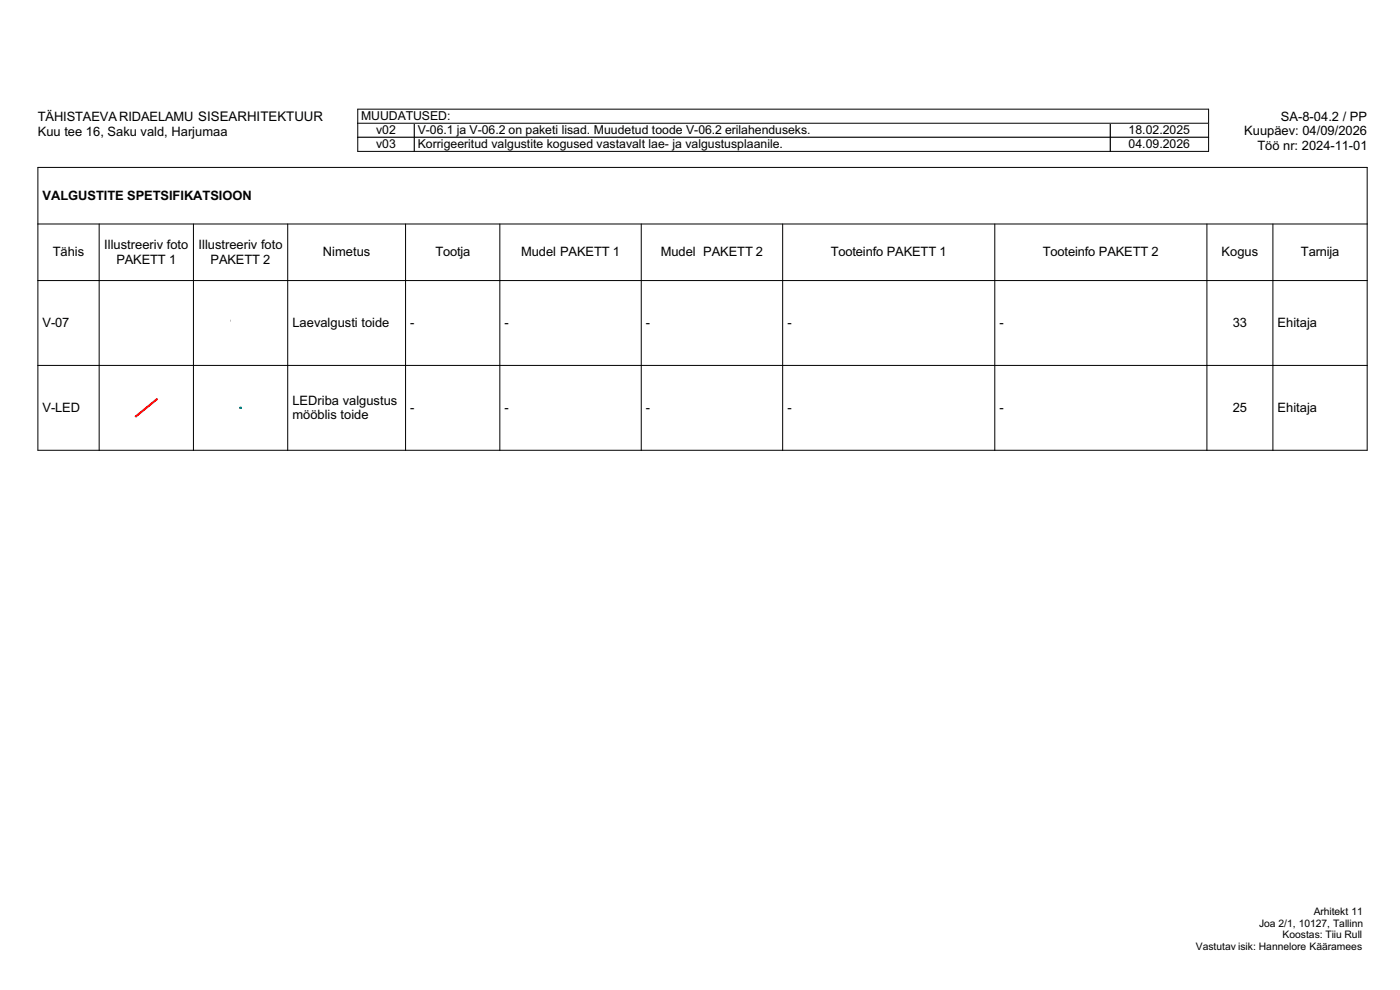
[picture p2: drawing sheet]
<svg xmlns="http://www.w3.org/2000/svg" width="297mm" height="210mm" viewBox="0 0 297 210" stroke-linecap="round" stroke-linejoin="round" font-family="sans-serif">
<path d="M28.9 68.4l.1 .4z" fill-rule="evenodd" fill="#cfcfd9"/>
<g fill="#d8d9e3">
<path d="M29 68.6l.1 .3z" fill-rule="evenodd"/>
<path d="M29.1 68.7l.2 .1v.3l-.2-.2z" fill-rule="evenodd"/>
<path d="M29.3 68.8l.3 .1v.3l-.3-.1z" fill-rule="evenodd"/>
<path d="M29.6 68.9l.3 .1v.2h-.3z" fill-rule="evenodd"/>
</g>
<path d="M29.9 69l.4 .1v.2l-.4-.1z" fill-rule="evenodd" fill="#cfcfd9"/>
<path d="M30.3 69.1h.4v.2h-.4z" fill-rule="evenodd" fill="#c5c6cf"/>
<path d="M30.7 69.1h.4v.3l-.4-.1z" fill-rule="evenodd" fill="#bbbcc5"/>
<path d="M31.1 69.1h.4v.2l-.4 .1z" fill-rule="evenodd" fill="#a8a9b0"/>
<path d="M31.5 69.1l.4-.1v.3h-.4z" fill-rule="evenodd" fill="#95959c"/>
<path d="M31.9 69h.4v.2l-.4 .1z" fill-rule="evenodd" fill="#818288"/>
<path d="M32.3 69l.3-.1v.2l-.3 .1z" fill-rule="evenodd" fill="#6e6e74"/>
<path d="M32.6 68.9l.2-.1v.2l-.2 .1z" fill-rule="evenodd" fill="#78787e"/>
<path d="M32.8 68.8l.2-.2v.3l-.2 .1z" fill-rule="evenodd" fill="#818288"/>
<g fill="#8b8b92">
<path d="M33.1 68.5l-.1 .4z" fill-rule="evenodd"/>
<path d="M33.2 68.4l-.1 .4z" fill-rule="evenodd"/>
</g>
<path d="M29 68.9l.1 .1z" fill-rule="evenodd" fill="#cfcfd9"/>
<g fill="#d8d9e3">
<path d="M29.1 68.9l.1 .3z" fill-rule="evenodd"/>
<path d="M29.2 69l.2 .1v.2z" fill-rule="evenodd"/>
<path d="M29.4 69.1l.3 .1v.2l-.3-.1z" fill-rule="evenodd"/>
<path d="M29.7 69.2l.3 .1v.2l-.3-.1z" fill-rule="evenodd"/>
</g>
<path d="M30 69.3h.3v.2h-.3z" fill-rule="evenodd" fill="#cfcfd9"/>
<path d="M30.3 69.3h.4v.3l-.4-.1z" fill-rule="evenodd" fill="#c5c6cf"/>
<path d="M30.7 69.3l.4 .1v.2h-.4z" fill-rule="evenodd" fill="#bbbcc5"/>
<path d="M31.1 69.4l.4-.1v.2l-.4 .1z" fill-rule="evenodd" fill="#a8a9b0"/>
<path d="M31.5 69.3h.4v.2h-.4z" fill-rule="evenodd" fill="#95959c"/>
<path d="M31.9 69.3l.3-.1v.2l-.3 .1z" fill-rule="evenodd" fill="#818288"/>
<path d="M32.2 69.2h.3v.2h-.3z" fill-rule="evenodd" fill="#6e6e74"/>
<path d="M32.5 69.2l.2-.1v.2l-.2 .1z" fill-rule="evenodd" fill="#78787e"/>
<path d="M32.7 69.1l.2-.1-.2 .3z" fill-rule="evenodd" fill="#818288"/>
<g fill="#8b8b92">
<path d="M32.9 69l.1-.1-.1 .2z" fill-rule="evenodd"/>
<path d="M33.1 68.9l-.1 .1z" fill-rule="evenodd"/>
</g>
<path d="M29.1 68.1a4.4 4.4 0 0 1 4 .1l.1 .2a2.02 2.02 0 0 1-2.1 .7 2.34 2.34 0 0 1-2.2-.7z" fill-rule="evenodd" fill="#bbbcc5"/>
<path d="M30.4 69.5l.3 .1z" fill-rule="evenodd" fill="#d9ddde"/>
<path d="M30.7 69.6h.4z" fill-rule="evenodd" fill="#c8cdcd"/>
<path d="M31.1 69.6h.3z" fill="#b8bcbc"/>
<path d="M31.4 69.6l.4-.1z" fill="#b0b3b4"/>
<path d="M29.6 69.4l.2 .1z" fill-rule="evenodd" fill="#d1d5d6"/>
<g fill="#c8cdcd">
<path d="M29.8 69.4l.3 .1z" fill-rule="evenodd"/>
<path d="M30.1 69.5l.2 .1z" fill-rule="evenodd"/>
</g>
<path d="M30.4 69.5l.3 .1z" fill-rule="evenodd" fill="#c0c4c5"/>
<path d="M30.7 69.6h.4z" fill-rule="evenodd" fill="#b0b3b4"/>
<path d="M31.1 69.6h.3z" fill-rule="evenodd" fill="#9fa2a3"/>
<path d="M31.4 69.6l.4-.1z" fill-rule="evenodd" fill="#8e9192"/>
<path d="M31.8 69.5h.3z" fill-rule="evenodd" fill="#7e8081"/>
<path d="M32.1 69.5l.2-.1z" fill-rule="evenodd" fill="#868989"/>
<path d="M32.3 69.4h.2z" fill="#8e9192"/>
<path d="M29.4 69.3l.2 .1z" fill-rule="evenodd" fill="#a7abab"/>
<path d="M29.6 69.4l.2 .1z" fill-rule="evenodd" fill="#b0b3b4"/>
<g fill="#a7abab">
<path d="M29.8 69.5l.3 .1z" fill-rule="evenodd"/>
<path d="M30.1 69.5l.3 .1z" fill-rule="evenodd"/>
</g>
<path d="M30.4 69.6h.3z" fill-rule="evenodd" fill="#9fa2a3"/>
<path d="M30.7 69.6h.4z" fill-rule="evenodd" fill="#979a9a"/>
<path d="M31.1 69.6h.3z" fill-rule="evenodd" fill="#868989"/>
<path d="M31.4 69.6h.4z" fill-rule="evenodd" fill="#7e8081"/>
<path d="M31.8 69.6l.3-.1z" fill-rule="evenodd" fill="#868989"/>
<path d="M32.1 69.5l.2-.1z" fill-rule="evenodd" fill="#8e9192"/>
<path d="M32.3 69.4l.3-.1z" fill-rule="evenodd" fill="#979a9a"/>
<g fill="#8e9192">
<path d="M29.4 69.3l.2 .1z" fill-rule="evenodd"/>
<path d="M29.6 69.4l.3 .1z" fill-rule="evenodd"/>
<path d="M29.8 69.5l.3 .1z" fill-rule="evenodd"/>
<path d="M30.1 69.6h.3z" fill-rule="evenodd"/>
</g>
<path d="M30.4 69.6l.4 .1z" fill-rule="evenodd" fill="#868989"/>
<path d="M30.7 69.6l.4 .1z" fill-rule="evenodd" fill="#7e8081"/>
<g fill="#868989">
<path d="M31.1 69.6h.3z" fill-rule="evenodd"/>
<path d="M31.4 69.6h.4z" fill-rule="evenodd"/>
</g>
<g fill="#8e9192">
<path d="M31.8 69.6l.3-.1z" fill-rule="evenodd"/>
<path d="M32.1 69.5h.2z" fill-rule="evenodd"/>
</g>
<path d="M32.3 69.5l.2-.1z" fill-rule="evenodd" fill="#979a9a"/>
<path d="M32.5 69.4l.2-.1z" fill-rule="evenodd" fill="#9fa2a3"/>
<g fill="#7e8081">
<path d="M29.6 69.4l.3 .1z" fill-rule="evenodd"/>
<path d="M29.9 69.5l.3 .1z" fill-rule="evenodd"/>
<path d="M30.1 69.6l.3 .1z" fill-rule="evenodd"/>
</g>
<g fill="#868989">
<path d="M30.4 69.6l.4 .1z" fill-rule="evenodd"/>
<path d="M30.8 69.7h.3z" fill-rule="evenodd"/>
<path d="M31.1 69.7h.3z" fill-rule="evenodd"/>
</g>
<g fill="#8e9192">
<path d="M31.4 69.7l.3-.1z" fill-rule="evenodd"/>
<path d="M31.7 69.6h.3z" fill-rule="evenodd"/>
</g>
<g fill="#979a9a">
<path d="M32 69.6l.3-.1z" fill-rule="evenodd"/>
<path d="M32.2 69.5l.3-.1z" fill-rule="evenodd"/>
</g>
<g fill="#868989">
<path d="M29.9 69.5l.4 .1z" fill-rule="evenodd"/>
<path d="M30.2 69.6l.3 .1z" fill-rule="evenodd"/>
<path d="M30.4 69.7h.4z" fill-rule="evenodd"/>
</g>
<g fill="#8e9192">
<path d="M30.8 69.7h.3z" fill-rule="evenodd"/>
<path d="M31.1 69.7h.3z" fill-rule="evenodd"/>
<path d="M31.4 69.7l.3-.1z" fill-rule="evenodd"/>
</g>
<path d="M31.6 69.7l.4-.1z" fill-rule="evenodd" fill="#979a9a"/>
<g fill="none" stroke="#fd4435" stroke-width=".21">
<path d="M28.9 68.4v.3a3.3 3.3 0 0 0 3.4 .5l.7-.3M29 68.9a1.51 1.51 0 0 0 1.7 .7l1.2-.1 1-.4M29.4 69.3h.1M30.3 69.6h.1M30.4 69.6h.1M32.7 69.3a3.4 3.4 0 0 1-3.3 0M32.8 69.2h.1M32.9 69.2h.1M33.1 68.9l-.2 .3M33.1 68.9h.1M33.2 68.4a3.3 3.3 0 0 0-3.4-.6l-.6 .2-.3 .4M33.2 68.4a2.02 2.02 0 0 1-2.1 .7 2.34 2.34 0 0 1-2.2-.7"/>
<path d="M33.2 68.4l-.2 .5"/>
</g>
<g fill="#fff">
<path d="M28 66.5h6.3v4h-6.3z" fill-rule="evenodd"/>
<path d="M28.9 88.3l4.5-3.6-4.5 3.7z" fill-rule="evenodd"/>
<path d="M28.7 88.3l.2 .1z" fill-rule="evenodd"/>
<path d="M28.7 88.3l4.5-3.7 .2 .1-4.5 3.6z" fill-rule="evenodd"/>
</g>
<path d="M28.7 88.3l.2 .1M28.7 88.3h.2M28.9 88.3v.1M33.4 84.7l-4.5 3.7M33.4 84.7l-.2-.1-4.5 3.7M33.4 84.7l-4.5 3.6" fill="none" stroke="#f00" stroke-width=".21"/>
<path d="M49 67.9l.1 .2z" fill-rule="evenodd" fill="#c5c6cf"/>
<path d="M49.1 67.9l.1 .2z" fill-rule="evenodd" fill="#bbbcc5"/>
<path d="M49.2 67.9h.2v.2h-.2z" fill-rule="evenodd" fill="#a8a9b0"/>
<path d="M49.4 67.9h.2v.2h-.2z" fill-rule="evenodd" fill="#95959c"/>
<path d="M49.6 67.9h.3v.2h-.3z" fill-rule="evenodd" fill="#818288"/>
<path d="M49.9 67.9h.4v.2h-.4z" fill-rule="evenodd" fill="#6e6e74"/>
<path d="M50.3 67.9h.3v.2h-.3z" fill-rule="evenodd" fill="#78787e"/>
<path d="M50.6 67.9h.4v.2h-.4z" fill-rule="evenodd" fill="#818288"/>
<g fill="#8b8b92">
<path d="M51 67.9h.4v.2h-.4z" fill-rule="evenodd"/>
<path d="M51.4 67.9h.4v.2h-.4z" fill-rule="evenodd"/>
</g>
<g fill="#95959c">
<path d="M51.8 67.9h.3v.2h-.3z" fill-rule="evenodd"/>
<path d="M52.1 67.9h.4v.2h-.4z" fill-rule="evenodd"/>
</g>
<g fill="#9e9fa6">
<path d="M52.5 67.9h.2v.2h-.2z" fill-rule="evenodd"/>
<path d="M52.7 67.9h.2v.2h-.2z" fill-rule="evenodd"/>
</g>
<g fill="#95959c">
<path d="M52.9 67.9l.1 .2z" fill-rule="evenodd"/>
<path d="M53 67.9v.2z" fill-rule="evenodd"/>
</g>
<path d="M49.1 68.1l.1 .3z" fill-rule="evenodd" fill="#c5c6cf"/>
<path d="M49.2 68.1l.1 .3z" fill-rule="evenodd" fill="#bbbcc5"/>
<path d="M49.3 68.1h.2v.3h-.2z" fill-rule="evenodd" fill="#a8a9b0"/>
<path d="M49.5 68.1h.2v.3h-.2z" fill-rule="evenodd" fill="#95959c"/>
<path d="M49.7 68.1h.3v.3h-.3z" fill-rule="evenodd" fill="#818288"/>
<path d="M50 68.1h.3v.3h-.3z" fill-rule="evenodd" fill="#6e6e74"/>
<path d="M50.3 68.1h.4v.3h-.4z" fill-rule="evenodd" fill="#78787e"/>
<path d="M50.7 68.1h.3v.3h-.3z" fill-rule="evenodd" fill="#818288"/>
<g fill="#8b8b92">
<path d="M51 68.1h.4v.3h-.4z" fill-rule="evenodd"/>
<path d="M51.4 68.1h.4v.3h-.4z" fill-rule="evenodd"/>
</g>
<g fill="#95959c">
<path d="M51.8 68.1h.3v.3h-.3z" fill-rule="evenodd"/>
<path d="M52.1 68.1h.3v.3h-.3z" fill-rule="evenodd"/>
</g>
<g fill="#9e9fa6">
<path d="M52.4 68.1h.2v.3h-.2z" fill-rule="evenodd"/>
<path d="M52.6 68.1h.2v.3h-.2z" fill-rule="evenodd"/>
</g>
<g fill="#95959c">
<path d="M52.8 68.1l.1 .3z" fill-rule="evenodd"/>
<path d="M52.9 68.1v.3z" fill-rule="evenodd"/>
</g>
<path d="M49.5 68.4h.2z" fill-rule="evenodd" fill="#c8cdcd"/>
<path d="M49.7 68.4h.2z" fill-rule="evenodd" fill="#c0c4c5"/>
<path d="M49.9 68.4h.2z" fill-rule="evenodd" fill="#b0b3b4"/>
<path d="M50.1 68.4h.3z" fill-rule="evenodd" fill="#9fa2a3"/>
<path d="M50.4 68.4h.3z" fill-rule="evenodd" fill="#8e9192"/>
<path d="M50.7 68.4h.3z" fill-rule="evenodd" fill="#7e8081"/>
<g fill="#868989">
<path d="M51.1 68.4h.3z" fill-rule="evenodd"/>
<path d="M51.4 68.4h.3z" fill-rule="evenodd"/>
</g>
<g fill="#8e9192">
<path d="M51.7 68.4h.3z" fill-rule="evenodd"/>
<path d="M52 68.4h.2z" fill-rule="evenodd"/>
<path d="M52.2 68.4h.2z" fill-rule="evenodd"/>
<path d="M52.4 68.4h.2z" fill-rule="evenodd"/>
<path d="M52.6 68.4h.1z" fill-rule="evenodd"/>
</g>
<path d="M49.5 68.4h.1z" fill-rule="evenodd" fill="#b8bcbc"/>
<path d="M49.6 68.4h.2z" fill-rule="evenodd" fill="#b0b3b4"/>
<path d="M49.8 68.4h.3z" fill-rule="evenodd" fill="#979a9a"/>
<path d="M50.1 68.4h.3z" fill-rule="evenodd" fill="#868989"/>
<path d="M50.4 68.4l.3 .1z" fill-rule="evenodd" fill="#7e8081"/>
<path d="M50.7 68.4l.3 .1z" fill-rule="evenodd" fill="#868989"/>
<path d="M51 68.4l.4 .1z" fill-rule="evenodd" fill="#8e9192"/>
<g fill="#979a9a">
<path d="M51.4 68.4l.3 .1z" fill-rule="evenodd"/>
<path d="M51.7 68.4l.3 .1z" fill-rule="evenodd"/>
</g>
<g fill="#9fa2a3">
<path d="M52 68.4l.2 .1z" fill-rule="evenodd"/>
<path d="M52.2 68.4l.2 .1z" fill-rule="evenodd"/>
<path d="M52.4 68.4l.2 .1z" fill-rule="evenodd"/>
<path d="M52.6 68.4l.1 .1z" fill-rule="evenodd"/>
</g>
<path d="M49.4 68.5h.1z" fill-rule="evenodd" fill="#b0b3b4"/>
<path d="M49.5 68.5h.1z" fill-rule="evenodd" fill="#9fa2a3"/>
<path d="M49.6 68.5h.2z" fill-rule="evenodd" fill="#8e9192"/>
<path d="M49.8 68.5h.3z" fill-rule="evenodd" fill="#7e8081"/>
<path d="M50.1 68.5h.3z" fill-rule="evenodd" fill="#868989"/>
<g fill="#8e9192">
<path d="M50.4 68.5h.3z" fill-rule="evenodd"/>
<path d="M50.7 68.5h.3z" fill-rule="evenodd"/>
</g>
<path d="M51 68.5h.4z" fill-rule="evenodd" fill="#979a9a"/>
<g fill="#9fa2a3">
<path d="M51.4 68.5h.3z" fill-rule="evenodd"/>
<path d="M51.7 68.5h.3z" fill-rule="evenodd"/>
</g>
<g fill="#a7abab">
<path d="M52 68.5h.2z" fill-rule="evenodd"/>
<path d="M52.2 68.5h.2z" fill-rule="evenodd"/>
<path d="M52.4 68.5h.2z" fill-rule="evenodd"/>
</g>
<path d="M49.4 68.5l.1 .1z" fill-rule="evenodd" fill="#979a9a"/>
<path d="M49.5 68.5l.2 .1z" fill-rule="evenodd" fill="#868989"/>
<path d="M49.6 68.5l.3 .1z" fill-rule="evenodd" fill="#7e8081"/>
<path d="M49.8 68.5l.3 .1z" fill-rule="evenodd" fill="#868989"/>
<path d="M50.1 68.5l.3 .1z" fill-rule="evenodd" fill="#8e9192"/>
<g fill="#979a9a">
<path d="M50.4 68.5l.3 .1z" fill-rule="evenodd"/>
<path d="M50.7 68.5l.3 .1z" fill-rule="evenodd"/>
</g>
<path d="M51 68.5h.4z" fill-rule="evenodd" fill="#9fa2a3"/>
<g fill="#a7abab">
<path d="M51.4 68.5h.3z" fill-rule="evenodd"/>
<path d="M51.7 68.5h.3z" fill-rule="evenodd"/>
<path d="M52 68.5h.2z" fill-rule="evenodd"/>
</g>
<g fill="#b0b3b4">
<path d="M52.2 68.5h.2z" fill-rule="evenodd"/>
<path d="M52.4 68.5h.2z" fill-rule="evenodd"/>
</g>
<path d="M49.4 68.6h.1z" fill-rule="evenodd" fill="#7e8081"/>
<g fill="#868989">
<path d="M49.5 68.6h.2z" fill-rule="evenodd"/>
<path d="M49.7 68.6h.2z" fill-rule="evenodd"/>
</g>
<g fill="#8e9192">
<path d="M49.9 68.6h.2z" fill-rule="evenodd"/>
<path d="M50.1 68.6h.3z" fill-rule="evenodd"/>
</g>
<path d="M50.4 68.6h.3z" fill-rule="evenodd" fill="#979a9a"/>
<g fill="#9fa2a3">
<path d="M50.7 68.6h.3z" fill-rule="evenodd"/>
<path d="M51 68.6h.4z" fill-rule="evenodd"/>
</g>
<g fill="#a7abab">
<path d="M51.4 68.6h.3z" fill-rule="evenodd"/>
<path d="M51.7 68.6h.3z" fill-rule="evenodd"/>
<path d="M52 68.6h.2z" fill-rule="evenodd"/>
<path d="M52.2 68.6h.2z" fill-rule="evenodd"/>
</g>
<path d="M52.4 68.6h.2z" fill-rule="evenodd" fill="#b0b3b4"/>
<g fill="#868989">
<path d="M49.4 68.6h.2z" fill-rule="evenodd"/>
<path d="M49.5 68.6h.2z" fill-rule="evenodd"/>
</g>
<g fill="#8e9192">
<path d="M49.7 68.6h.2z" fill-rule="evenodd"/>
<path d="M49.9 68.6h.3z" fill-rule="evenodd"/>
</g>
<g fill="#979a9a">
<path d="M50.1 68.6h.3z" fill-rule="evenodd"/>
<path d="M50.4 68.6h.3z" fill-rule="evenodd"/>
</g>
<g fill="#9fa2a3">
<path d="M50.7 68.6h.3z" fill-rule="evenodd"/>
<path d="M51 68.6h.4z" fill-rule="evenodd"/>
</g>
<g fill="#a7abab">
<path d="M51.4 68.6h.3z" fill-rule="evenodd"/>
<path d="M51.7 68.6h.2z" fill-rule="evenodd"/>
<path d="M51.9 68.6h.3z" fill-rule="evenodd"/>
<path d="M52.1 68.6h.3z" fill-rule="evenodd"/>
<path d="M52.3 68.6h.2z" fill-rule="evenodd"/>
<path d="M52.5 68.6h.1z" fill-rule="evenodd"/>
</g>
<path d="M49.5 68.6l.2 .1z" fill-rule="evenodd" fill="#868989"/>
<g fill="#8e9192">
<path d="M49.5 68.6l.2 .1z" fill-rule="evenodd"/>
<path d="M49.6 68.6l.3 .1z" fill-rule="evenodd"/>
<path d="M49.7 68.6l.4 .1z" fill-rule="evenodd"/>
</g>
<g fill="#979a9a">
<path d="M49.9 68.6l.4 .1z" fill-rule="evenodd"/>
<path d="M50.2 68.6l.3 .1z" fill-rule="evenodd"/>
<path d="M50.4 68.6l.4 .1z" fill-rule="evenodd"/>
</g>
<g fill="#9fa2a3">
<path d="M50.7 68.6l.3 .1z" fill-rule="evenodd"/>
<path d="M51 68.6h.3z" fill-rule="evenodd"/>
<path d="M51.3 68.6h.3z" fill-rule="evenodd"/>
</g>
<g fill="#a7abab">
<path d="M51.6 68.6h.3z" fill-rule="evenodd"/>
<path d="M51.8 68.7l.3-.1z" fill-rule="evenodd"/>
<path d="M52 68.7l.3-.1z" fill-rule="evenodd"/>
<path d="M52.2 68.7l.3-.1z" fill-rule="evenodd"/>
<path d="M52.3 68.7l.3-.1z" fill-rule="evenodd"/>
<path d="M52.4 68.7l.2-.1z" fill-rule="evenodd"/>
</g>
<g fill="#8e9192">
<path d="M49.6 68.7l.3 .1z" fill-rule="evenodd"/>
<path d="M49.7 68.7l.2 .1z" fill-rule="evenodd"/>
<path d="M49.7 68.7l.3 .1z" fill-rule="evenodd"/>
</g>
<g fill="#979a9a">
<path d="M49.9 68.7l.3 .1z" fill-rule="evenodd"/>
<path d="M50.1 68.7l.3 .1z" fill-rule="evenodd"/>
<path d="M50.3 68.7l.3 .1z" fill-rule="evenodd"/>
<path d="M50.5 68.7l.3 .1z" fill-rule="evenodd"/>
</g>
<g fill="#9fa2a3">
<path d="M50.8 68.7l.2 .1z" fill-rule="evenodd"/>
<path d="M51 68.7h.3z" fill-rule="evenodd"/>
<path d="M51.3 68.7h.3z" fill-rule="evenodd"/>
<path d="M51.5 68.8l.3-.1z" fill-rule="evenodd"/>
<path d="M51.7 68.8l.3-.1z" fill-rule="evenodd"/>
<path d="M51.9 68.8l.3-.1z" fill-rule="evenodd"/>
<path d="M52 68.8l.3-.1z" fill-rule="evenodd"/>
<path d="M52.1 68.8l.3-.1z" fill-rule="evenodd"/>
<path d="M52.2 68.8l.2-.1z" fill-rule="evenodd"/>
</g>
<g fill="#979a9a">
<path d="M49.8 68.8l.6 .1z" fill-rule="evenodd"/>
<path d="M49.9 68.8l.6 .1z" fill-rule="evenodd"/>
<path d="M49.9 68.8l.6 .1z" fill-rule="evenodd"/>
<path d="M50 68.8l.6 .1z" fill-rule="evenodd"/>
<path d="M50.2 68.8l.5 .1z" fill-rule="evenodd"/>
<path d="M50.4 68.8l.4 .1z" fill-rule="evenodd"/>
<path d="M50.6 68.8l.3 .1z" fill-rule="evenodd"/>
<path d="M50.8 68.8l.2 .1z" fill-rule="evenodd"/>
</g>
<g fill="#9fa2a3">
<path d="M51 68.8h.3z" fill-rule="evenodd"/>
<path d="M51.2 68.9l.3-.1z" fill-rule="evenodd"/>
<path d="M51.3 68.9l.4-.1z" fill-rule="evenodd"/>
<path d="M51.4 68.9l.5-.1z" fill-rule="evenodd"/>
<path d="M51.5 68.9l.5-.1z" fill-rule="evenodd"/>
<path d="M51.5 68.9l.6-.1z" fill-rule="evenodd"/>
<path d="M51.6 68.9l.6-.1z" fill-rule="evenodd"/>
<path d="M51.6 68.9l.6-.1z" fill-rule="evenodd"/>
</g>
<g fill="#979a9a">
<path d="M50.4 68.9h.6z"/>
<path d="M50.5 68.9h.5z"/>
<path d="M50.6 68.9h.4z"/>
<path d="M50.7 68.9h.3z"/>
<path d="M50.8 68.9h.2z"/>
<path d="M50.9 68.9h.1z"/>
<path d="M51 68.9h.2z"/>
<path d="M51 68.9h.3z"/>
<path d="M51 68.9h.4z"/>
<path d="M51 68.9h.5z"/>
<path d="M51 68.9h.6z"/>
</g>
<path d="M49 67.9h4v.2h-4zM49.1 68.1v.3h3.8M49.2 68.4h.1M49.4 68.4v.2a3.7 3.7 0 0 0 3.3-.1v-.1M51 68.4h.1M52.7 68.4h.1M52.8 68.4h.1M52.9 68.1v.3" fill="none" stroke="#fd4435" stroke-width=".21"/>
<g fill="#fff">
<path d="M49 67.8h4.4v1.5h-4.4z" fill-rule="evenodd"/>
<path d="M50.9 86.5l.2 .1z" fill-rule="evenodd"/>
</g>
<g fill="none" stroke="#000" stroke-width=".21">
<path d="M8 35.5h282v60h-282zM8 59.5h282M8 47.5h282M21 47.5v48M41 47.5v48M61 47.5v48M86 47.5v48M106 47.5v48M136 47.5v48M166 47.5v48M211 47.5v48M256 47.5v48"/>
<path d="M270 47.5v48M8 77.5h282M50.9 86.5h.2"/>
</g>
<path d="M50.9 86.5l.2 .1z" fill="none" stroke="#008080" stroke-width=".35"/>
<path d="M75.9 26.1h12v3h-12z" fill-rule="evenodd" fill="#fff"/>
<path d="M75.9 26.1h12v3h-12z" fill="none" stroke="#000" stroke-width=".21"/>
<path d="M235.5 26.1h20.9v3h-20.9z" fill-rule="evenodd" fill="#fff"/>
<path d="M235.5 26.1h20.9v3h-20.9z" fill="none" stroke="#000" stroke-width=".21"/>
<path d="M87.9 26.1h147.6v3h-147.6z" fill-rule="evenodd" fill="#fff"/>
<path d="M87.9 26.1h147.6v3h-147.6z" fill="none" stroke="#000" stroke-width=".21"/>
<path d="M75.9 23.2h180.5v2.9h-180.5z" fill-rule="evenodd" fill="#fff"/>
<path d="M75.9 23.2h180.5v2.9h-180.5z" fill="none" stroke="#000" stroke-width=".21"/>
<path d="M75.9 29.1h12v3h-12z" fill-rule="evenodd" fill="#fff"/>
<path d="M75.9 29.1h12v3h-12z" fill="none" stroke="#000" stroke-width=".21"/>
<path d="M235.5 29.1h20.9v3h-20.9z" fill-rule="evenodd" fill="#fff"/>
<path d="M235.5 29.1h20.9v3h-20.9z" fill="none" stroke="#000" stroke-width=".21"/>
<path d="M87.9 29.1h147.6v3h-147.6z" fill-rule="evenodd" fill="#fff"/>
<path d="M87.9 29.1h147.6v3h-147.6z" fill="none" stroke="#000" stroke-width=".21"/>
<g font-size="2.7">
<text x="8" y="25.7">TÄHISTAEVARIDAELAMU SISEARHITEKTUUR</text>
<text x="8" y="28.8">Kuu tee 16, Saku vald, Harjumaa</text>
<text x="263.9" y="28.7">Kuupäev: 04/09/2026</text>
<text x="271.7" y="25.6">SA-8-04.2 / PP</text>
<text x="266.8" y="31.9">Töö nr: 2024-11-01</text>
<text x="9" y="42.4">VALGUSTITE SPETSIFIKATSIOON</text>
<text x="22.1" y="52.8">Illustreeriv foto</text>
<text x="42.1" y="52.8">Illustreeriv foto</text>
<text x="11.2" y="54.4">Tähis</text>
<text x="24.7" y="56">PAKETT 1</text>
<text x="44.7" y="56">PAKETT 2</text>
<text x="68.5" y="54.4">Nimetus</text>
<text x="92.4" y="54.4">Tootja</text>
<text x="110.6" y="54.4">Mudel PAKETT 1</text>
<text x="140.2" y="54.4">Mudel PAKETT 2</text>
<text x="176.2" y="54.4">Tooteinfo PAKETT 1</text>
<text x="221.2" y="54.4">Tooteinfo PAKETT 2</text>
<text x="259.1" y="54.4">Kogus</text>
<text x="276" y="54.4">Tarnija</text>
<text x="9" y="69.4">V-07</text>
<text x="62" y="69.4">Laevalgusti toide</text>
<text x="87" y="69.4">-</text>
<text x="107" y="69.4">-</text>
<text x="137" y="69.4">-</text>
<text x="167" y="69.4">-</text>
<text x="212" y="69.4">-</text>
<text x="261.5" y="69.4">33</text>
<text x="271" y="69.4">Ehitaja</text>
<text x="9" y="87.4">V-LED</text>
<text x="62" y="85.8">LEDriba valgustus</text>
<text x="62" y="89">mööblis toide</text>
<text x="87" y="87.4">-</text>
<text x="107" y="87.4">-</text>
<text x="137" y="87.4">-</text>
<text x="167" y="87.4">-</text>
<text x="212" y="87.4">-</text>
<text x="261.5" y="87.4">25</text>
<text x="271" y="87.4">Ehitaja</text>
</g>
<g font-size="2.6">
<text x="76.6" y="25.5">MUUDATUSED:</text>
<text x="79.8" y="28.5">v02</text>
<text x="88.6" y="28.5">V-06.1 ja V-06.2 on paketi lisad. Muudetud toode V-06.2 erilahenduseks.</text>
<text x="239.4" y="28.5">18.02.2025</text>
<text x="79.8" y="31.5">v03</text>
<text x="88.6" y="31.5">Korrigeeritud valgustite kogused vastavalt lae- ja valgustusplaanile.</text>
<text x="239.4" y="31.5">04.09.2026</text>
</g>
<g font-size="2.2">
<text x="267.1" y="196.6">Joa 2/1, 10127, Tallinn</text>
<text x="278.7" y="194">Arhitekt 11</text>
<text x="253.7" y="201.6">Vastutav isik: Hannelore Kääramees</text>
<text x="272.1" y="199.1">Koostas: Tiiu Rull</text>
</g>
</svg>
